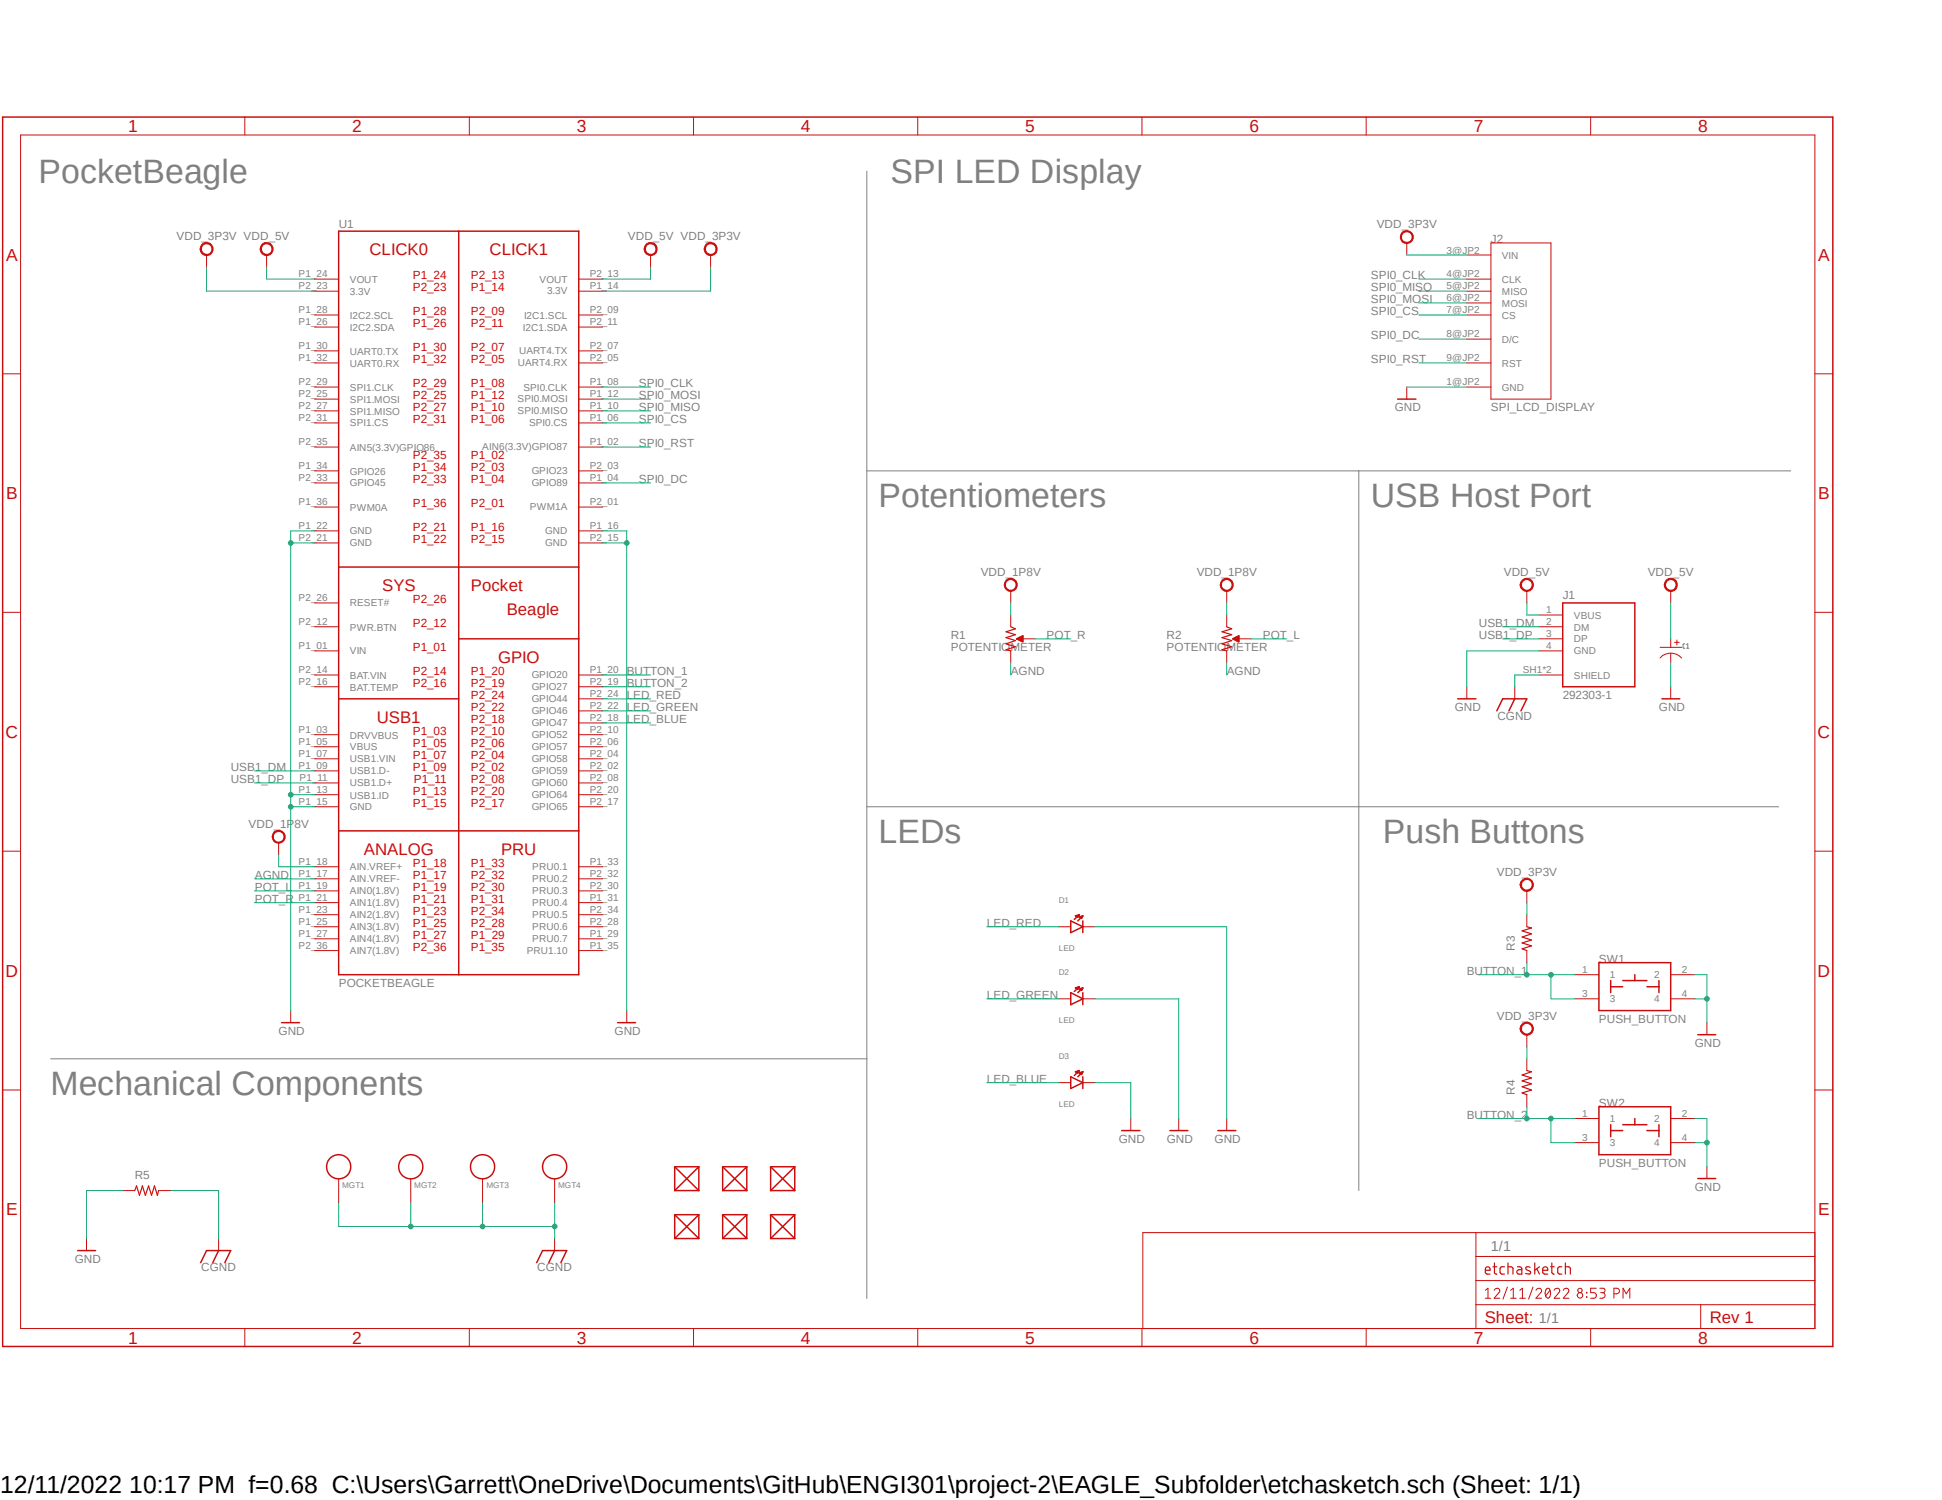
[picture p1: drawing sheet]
<svg xmlns="http://www.w3.org/2000/svg" width="279mm" height="216mm" viewBox="0 0 279 216" stroke-linecap="round" stroke-linejoin="round" font-family="sans-serif">
<path d="M0 16.6l263.9 177.6M263.9 16.6l-263.9 177.6" fill="none" stroke="#fff" stroke-width=".14"/>
<path d="M124.7 24.6v162.3M124.7 67.8h132.9M195.5 67.8v103.6M242.4 92.7l-.3 .1v.5h.3M242.7 93.3h.3M242.7 92.8l.1-.1v.6M124.7 116.1h131.2M7.3 152.4h117.4" fill="none" stroke="#808080" stroke-width=".14"/>
<g fill="none" stroke="#c90d0c" stroke-width=".14">
<path d="M3 19.4h258.1v171.8h-258.1zM35.2 16.8v2.6M67.5 16.8v2.6M99.8 16.8v2.6M132 16.8v2.6M164.3 16.8v2.6M196.6 16.8v2.6M228.9 16.8v2.6M211 36.7h3.5M214.5 35h8.6v22.4h-8.6zM.4 53.8h2.6M45.3 55.7h3.4"/>
<path d="M45.3 59.1h3.4M45.3 57.4h3.4M45.3 41.9h3.4M45.3 40.2h3.4M45.3 47.1h3.4M45.3 45.3h3.4M45.3 50.5h3.4M45.3 52.2h3.4M83.3 55.7h3.4M83.3 59.1h3.4M83.3 57.4h3.4M83.3 41.9h3.4"/>
<path d="M83.3 40.2h3.4M83.3 47.1h3.4M83.3 45.3h3.4M83.3 50.5h3.4M83.3 52.2h3.4M211 55.7h3.5M211 41.9h3.5M211 40.2h3.5M211 45.3h3.5M211 52.2h3.5M211 43.6h3.5M211 48.8h3.5"/>
<path d="M261.1 53.8h2.6M45.3 64.3h3.4M45.3 69.5h3.4M45.3 60.9h3.4M45.3 76.4h3.4M45.3 67.8h3.4M45.3 73h3.4M45.3 78.1h3.4M83.3 64.3h3.4M83.3 69.5h3.4M83.3 60.9h3.4M83.3 76.4h3.4"/>
<path d="M83.3 67.8h3.4M83.3 73h3.4M83.3 78.1h3.4M.4 88.1h2.6M45.3 93.7h3.4M45.3 97.2h3.4M45.3 98.8h3.4M45.3 90.2h3.4M45.3 86.8h3.4M83.3 97.2h3.4M83.3 98.8h3.4M145.4 88.5v1.7"/>
<path d="M145.4 93.7v1.7M147.2 91.9h1.7M176.5 88.5v1.7M176.5 93.7v1.7M178.2 91.9h1.8M221.4 93.7h3.4M221.4 97.2h3.4M221.4 90.2h3.4M221.4 91.9h3.4M221.4 88.5h3.4M238.8 93.2h3.1M238.8 94.7a2.06 2.06 0 0 1 3.1 0"/>
<path d="M240.4 91.9v1.3M240.4 94v1.4M240.9 92.5h.7M241.3 92.1v.7M261.1 88.1h2.6M45.3 105.7h3.4M45.3 107.5h3.4M45.3 109.2h3.4M45.3 111h3.4M45.3 112.7h3.4M45.3 114.4h3.4M45.3 116.1h3.4"/>
<path d="M83.3 105.7h3.4M83.3 107.5h3.4M83.3 109.2h3.4M83.3 111h3.4M83.3 112.7h3.4M83.3 114.4h3.4M83.3 116.1h3.4M83.3 104.1h3.4M83.3 102.3h3.4M83.3 100.6h3.4M.4 122.5h2.6M45.3 126.5h3.4"/>
<path d="M45.3 128.2h3.4M45.3 129.9h3.4M45.3 131.7h3.4M45.3 133.4h3.4M45.3 135.1h3.4M45.3 124.8h3.4M45.3 136.8h3.4M83.3 126.5h3.4M83.3 128.2h3.4M83.3 129.9h3.4M83.3 131.7h3.4M83.3 133.4h3.4"/>
<path d="M83.3 135.1h3.4M83.3 124.8h3.4M83.3 136.8h3.4M152.3 133.4h1.8M155.8 133.4h1.7M261.1 122.5h2.6M.4 156.9h2.6M152.3 143.8h1.8M152.3 155.8h1.8M155.8 143.8h1.7M155.8 155.8h1.7M226.6 143.8h3.4"/>
<path d="M226.6 140.3h3.4M240.4 143.8h3.4M240.4 140.3h3.4M261.1 156.9h2.6M212.3 177.4v13.8M226.6 161h3.4M226.6 164.5h3.4M240.4 161h3.4M240.4 164.5h3.4M261.1 177.4h-96.7v13.8M35.2 191.2v2.6M67.5 191.2v2.6"/>
<path d="M99.8 191.2v2.6M132 191.2v2.6M164.3 191.2v2.6M196.6 191.2v2.6M212.3 187.8h48.8M212.3 184.3h48.8M212.3 180.8h48.8M213.7 185.7l.4-.3v1.5M213.7 186.9h.8M215 185.7a.42 .42 0 0 1 .5-.3 .42 .42 0 0 1 .3 .5l-.8 1h.8M216.9 185.3l-.7 1.7M217.3 186.9h.8"/>
<path d="M217.3 185.7l.4-.3v1.5M218.7 186.9h.8M218.7 185.7l.3-.3v1.5M220.6 185.3l-.7 1.7M221 185.7a.42 .42 0 0 1 .5-.3 .42 .42 0 0 1 .3 .5l-.8 1h.8M222.5 185.5l.2-.1a.74 .74 0 0 1 .4 1l-.2 .4-.2 .1a.89 .89 0 0 1-.2-1.4zM223 185.7l-.6 .8M223.6 185.7a.4 .4 0 0 1 .5-.3 .4 .4 0 0 1 .3 .5l-.8 1h.8M224.9 185.7a.4 .4 0 0 1 .6-.3 .4 .4 0 0 1 .1 .7l-.7 .8h.8M228.3 186v.1zM228.3 186.6v.1zM228.9 191.2v2.6"/>
<path d="M229.7 185.4h-.8v.7h.4a.41 .41 0 0 1 .4 .4 .41 .41 0 0 1-.4 .4h-.4M230.2 185.4h.4a.32 .32 0 0 1 .3 .3 .32 .32 0 0 1-.3 .4h-.3M230.5 186.1a.4 .4 0 0 1 .4 .4 .4 .4 0 0 1-.4 .4h-.3M232.2 186.2h.4a.4 .4 0 0 0 .4-.4 .4 .4 0 0 0-.4-.4h-.4v1.5M233.5 186.9v-1.5l.5 .8 .5-.8v1.5M244.7 187.8v3.4"/>
<circle cx="227.3" cy="185.7" r=".31"/>
<circle cx="227.3" cy="186.4" r=".39"/>
</g>
<g fill="none" stroke="#c90d0c" stroke-width=".21">
<path d="M.4 16.8h263.3v177h-263.3zM48.7 33.3h34.6v107h-34.6zM66 33.3v107M48.7 81.6h34.6M66 91.9h17.3M146.3 91.9l.9-.4v.9zM146.3 92h.9M146.5 91.9h.7M146.6 92.1h.6M146.7 91.7h.5M146.8 92.2h.4M146.9 91.7h.3"/>
<path d="M147 92.3h.2M147.1 91.5h.1M177.4 91.9l.8-.4v.9zM177.4 92h.8M177.5 91.9h.7M177.6 92.1h.6M177.8 91.7h.4M177.8 92.2h.4M178 91.7h.2M178.1 92.3h.1M178.2 91.5h.1M224.8 86.8h10.4v12h-10.4z"/>
<path d="M48.7 119.6h34.6M48.7 100.6h17.3M154.1 132.5l1.7 .9-1.7 .8zM154.7 131.8l.6-.1-.2 .3zM154.8 131.8h.4M154.9 131.9h.3M155.2 131.7h.1M155.3 131.7l-.7 .6M155.3 132l.5-.2-.2 .4zM155.3 132h.4M155.5 131.9h.2M155.5 132.1h.1"/>
<path d="M155.8 132.5v1.7M155.8 131.8l-.7 .7M230 138.6h10.4v6.9h-10.4zM154.1 142.9l1.7 .9-1.7 .8zM154.1 155l1.7 .8-1.7 .9zM154.7 142.2l.6-.2-.2 .4zM154.7 154.3l.6-.2-.2 .3zM154.8 142.2h.4M154.8 154.3h.4M154.9 142.3h.2M155 154.4h.1M155 154.2h.2"/>
<path d="M155.1 142.1h.1M155.3 142l-.7 .7M155.3 142.4l.5-.2-.2 .3zM155.3 154.1l-.7 .7M155.3 154.4l.5-.1-.2 .3zM155.3 142.4h.4M155.4 154.4h.3M155.4 154.5h.3M155.5 142.3h.2M155.5 142.5h.1M155.7 154.3h.1M155.8 142.9v1.7"/>
<path d="M155.8 155v1.7M155.8 142.2l-.7 .7M155.8 154.3l-.7 .7M230 159.3h10.4v6.9h-10.4zM231.7 142h1.8M231.7 141.1v1.8M233.5 141.1h3.4M235.2 140.3v.8M236.9 142h1.8M238.7 141.1v1.8M231.7 161.9v1.7M231.7 162.7h1.8"/>
<path d="M233.5 161.9h3.4M235.2 161v.9M236.9 162.7h1.8M238.7 161.9v1.7"/>
</g>
<g fill="none" stroke="#c90d0c" stroke-width=".17">
<path d="M145.4 90.2l.7 .3-1.4 .4 1.4 .5-1.4 .4 1.4 .4-1.4 .5 1.4 .4-1.4 .4 .7 .2M176.5 90.2l.7 .3-1.4 .4 1.4 .5-1.4 .4 1.4 .4-1.4 .5 1.4 .4-1.4 .4 .7 .2M213.7 182.8h.7a.35 .35 0 0 0-.3-.5 .35 .35 0 0 0-.4 .4l.1 .6 .6 .1M214.8 182.3h.5M215 181.8v1.5l.3 .1M216.5 182.3l-.6 .1-.1 .2 .1 .7 .6 .1M217 182.3h.4l.2 .2 .1 .9M217 181.8v1.6M218.3 182.3h.4l.2 .1v.2v.8l-.5-.1-.2-.3 .3-.2h.4M220.1 182.4a.42 .42 0 0 0-.6 .1l.1 .3 .6 .2-.1 .3h-.6M220.8 181.8v1.6M221.1 182.6l.4 .8"/>
<path d="M221.5 182.3l-.7 .5M222 182.8h.7a.37 .37 0 0 0-.3-.5 .37 .37 0 0 0-.4 .4v.6l.7 .1M223.1 182.3h.5M223.3 181.8v1.3l.1 .2 .2 .1M224.7 182.3l-.5 .1-.1 .2 .1 .7 .5 .1M225.2 182.3h.5l.2 .2v.9M225.2 181.8v1.6"/>
</g>
<path d="M39.5 119.7a.95 .95 0 0 1 1.4 .2 .95 .95 0 0 1-.5 1.4 .95 .95 0 0 1-1.2-.9h.1a.78 .78 0 0 1 1-.7 .78 .78 0 0 1 .5 1.1 .78 .78 0 0 1-1.2 .2l-.2-.2-.1-.4h-.1z" fill-rule="evenodd" fill="#c90d0c"/>
<path d="M39.5 119.7a.95 .95 0 0 1 1.4 .2 .95 .95 0 0 1-.5 1.4 .95 .95 0 0 1-1.2-.9h.1a.78 .78 0 0 1 1-.7 .78 .78 0 0 1 .5 1.1 .78 .78 0 0 1-1.2 .2l-.2-.2-.1-.4h-.1zM40.1 121.3v1.7" fill="none" stroke="#c90d0c" stroke-width=".14"/>
<path d="M37.7 35.1a.94 .94 0 0 1 1.5 .3 .94 .94 0 0 1-.6 1.3 .94 .94 0 0 1-1.2-.8h.2a.77 .77 0 0 1 1-.8 .77 .77 0 0 1 .3 1.2 .77 .77 0 0 1-1.2-.1l-.1-.3h-.2z" fill-rule="evenodd" fill="#c90d0c"/>
<path d="M37.7 35.1a.94 .94 0 0 1 1.5 .3 .94 .94 0 0 1-.6 1.3 .94 .94 0 0 1-1.2-.8h.2a.77 .77 0 0 1 1-.8 .77 .77 0 0 1 .3 1.2 .77 .77 0 0 1-1.2-.1l-.1-.3h-.2zM38.4 36.7v1.7" fill="none" stroke="#c90d0c" stroke-width=".14"/>
<path d="M29.1 35.1a.94 .94 0 0 1 1.4 .3 .94 .94 0 0 1-.5 1.3 .94 .94 0 0 1-1.2-.8h.2a.77 .77 0 0 1 .9-.8 .77 .77 0 0 1 .5 1.1 .77 .77 0 0 1-1.2 .2l-.2-.5h-.2z" fill-rule="evenodd" fill="#c90d0c"/>
<path d="M29.1 35.1a.94 .94 0 0 1 1.4 .3 .94 .94 0 0 1-.5 1.3 .94 .94 0 0 1-1.2-.8h.2a.77 .77 0 0 1 .9-.8 .77 .77 0 0 1 .5 1.1 .77 .77 0 0 1-1.2 .2l-.2-.5h-.2zM29.7 36.7v1.7" fill="none" stroke="#c90d0c" stroke-width=".14"/>
<path d="M219 83.5a.96 .96 0 0 1 1.5 .3 .96 .96 0 0 1-.6 1.3 .96 .96 0 0 1-1.2-.9h.2a.78 .78 0 0 1 1.1-.7 .78 .78 0 0 1 .2 1.3 .78 .78 0 0 1-1.3-.3v-.3h-.2l.1-.4z" fill-rule="evenodd" fill="#c90d0c"/>
<path d="M219 83.5a.96 .96 0 0 1 1.5 .3 .96 .96 0 0 1-.6 1.3 .96 .96 0 0 1-1.2-.9h.2a.78 .78 0 0 1 1.1-.7 .78 .78 0 0 1 .2 1.3 .78 .78 0 0 1-1.3-.3v-.3h-.2l.1-.4zM219.7 85v1.8" fill="none" stroke="#c90d0c" stroke-width=".14"/>
<path d="M201.8 33.4a.95 .95 0 0 1 1.4 .2 .95 .95 0 0 1-.5 1.4 .95 .95 0 0 1-1.2-.9h.1a.78 .78 0 0 1 1-.7 .78 .78 0 0 1 .5 1.1 .78 .78 0 0 1-1.2 .2l-.2-.2-.1-.4h-.1z" fill-rule="evenodd" fill="#c90d0c"/>
<path d="M201.8 33.4a.95 .95 0 0 1 1.4 .2 .95 .95 0 0 1-.5 1.4 .95 .95 0 0 1-1.2-.9h.1a.78 .78 0 0 1 1-.7 .78 .78 0 0 1 .5 1.1 .78 .78 0 0 1-1.2 .2l-.2-.2-.1-.4h-.1zM202.4 35v1.7M202.4 55.7v1.7M219.7 131.7v1.7M219.7 136.8v1.8M219.7 152.4v1.7M219.7 157.6v1.7" fill="none" stroke="#c90d0c" stroke-width=".14"/>
<path d="M201.1 57.4h2.6" fill="none" stroke="#c90d0c" stroke-width=".21"/>
<path d="M219.7 133.4l.6 .2-1.3 .4 1.3 .4-1.3 .5 1.3 .4-1.3 .4 1.3 .4-1.3 .5 .7 .2M219.7 154.1l.6 .2-1.3 .4 1.3 .5-1.3 .4 1.3 .4-1.3 .4 1.3 .5-1.3 .4 .7 .3" fill="none" stroke="#c90d0c" stroke-width=".17"/>
<path d="M219 126.7a.96 .96 0 0 1 1.5 .3 .96 .96 0 0 1-.7 1.3 .96 .96 0 0 1-1.1-1h.2a.78 .78 0 0 1 1-.7 .78 .78 0 0 1 .5 1.1 .78 .78 0 0 1-1.2 .2l-.3-.2v-.4h-.2l.1-.3z" fill-rule="evenodd" fill="#c90d0c"/>
<path d="M219 126.7a.96 .96 0 0 1 1.5 .3 .96 .96 0 0 1-.7 1.3 .96 .96 0 0 1-1.1-1h.2a.78 .78 0 0 1 1-.7 .78 .78 0 0 1 .5 1.1 .78 .78 0 0 1-1.2 .2l-.3-.2v-.4h-.2l.1-.3zM219.7 128.2v1.7" fill="none" stroke="#c90d0c" stroke-width=".14"/>
<path d="M219 147.4a.96 .96 0 0 1 1.5 .3 .96 .96 0 0 1-.6 1.3 .96 .96 0 0 1-1.2-.9h.2a.77 .77 0 0 1 .9-.8 .77 .77 0 0 1 .6 1.1 .77 .77 0 0 1-1.2 .2l-.3-.2v-.3h-.2l.1-.4z" fill-rule="evenodd" fill="#c90d0c"/>
<path d="M41.8 145.5v1.7M219 147.4a.96 .96 0 0 1 1.5 .3 .96 .96 0 0 1-.6 1.3 .96 .96 0 0 1-1.2-.9h.2a.77 .77 0 0 1 .9-.8 .77 .77 0 0 1 .6 1.1 .77 .77 0 0 1-1.2 .2l-.3-.2v-.3h-.2l.1-.4zM219.7 148.9v1.8" fill="none" stroke="#c90d0c" stroke-width=".14"/>
<path d="M40.5 147.2h2.6" fill="none" stroke="#c90d0c" stroke-width=".21"/>
<path d="M93 35.1a.94 .94 0 0 1 1.4 .3 .94 .94 0 0 1-.5 1.3 .94 .94 0 0 1-1.2-.8h.1a.77 .77 0 0 1 1-.8 .77 .77 0 0 1 .5 1.1 .77 .77 0 0 1-1.2 .2l-.3-.5h-.1z" fill-rule="evenodd" fill="#c90d0c"/>
<path d="M93 35.1a.94 .94 0 0 1 1.4 .3 .94 .94 0 0 1-.5 1.3 .94 .94 0 0 1-1.2-.8h.1a.77 .77 0 0 1 1-.8 .77 .77 0 0 1 .5 1.1 .77 .77 0 0 1-1.2 .2l-.3-.5h-.1zM93.6 36.7v1.7" fill="none" stroke="#c90d0c" stroke-width=".14"/>
<path d="M101.6 35.1a.94 .94 0 0 1 1.5 .3 .94 .94 0 0 1-.6 1.3 .94 .94 0 0 1-1.2-.8h.2a.77 .77 0 0 1 .9-.8 .77 .77 0 0 1 .5 1.1 .77 .77 0 0 1-1.2 .2l-.2-.5h-.2z" fill-rule="evenodd" fill="#c90d0c"/>
<path d="M101.6 35.1a.94 .94 0 0 1 1.5 .3 .94 .94 0 0 1-.6 1.3 .94 .94 0 0 1-1.2-.8h.2a.77 .77 0 0 1 .9-.8 .77 .77 0 0 1 .5 1.1 .77 .77 0 0 1-1.2 .2l-.2-.5h-.2zM102.2 36.7v1.7M90.2 145.5v1.7M162.7 161v1.7M169.6 161v1.7M176.5 161v1.7" fill="none" stroke="#c90d0c" stroke-width=".14"/>
<path d="M88.9 147.2h2.5M161.4 162.7h2.6M168.3 162.7h2.6M175.2 162.7h2.6" fill="none" stroke="#c90d0c" stroke-width=".21"/>
<path d="M144.8 83.5a.94 .94 0 0 1 1.4 .2 .94 .94 0 0 1-.5 1.4 .94 .94 0 0 1-1.2-.9h.2a.78 .78 0 0 1 1.1-.7 .78 .78 0 0 1 .1 1.3 .78 .78 0 0 1-1.2-.3v-.3h-.2z" fill-rule="evenodd" fill="#c90d0c"/>
<path d="M144.8 83.5a.94 .94 0 0 1 1.4 .2 .94 .94 0 0 1-.5 1.4 .94 .94 0 0 1-1.2-.9h.2a.78 .78 0 0 1 1.1-.7 .78 .78 0 0 1 .1 1.3 .78 .78 0 0 1-1.2-.3v-.3h-.2zM145.4 85v1.8" fill="none" stroke="#c90d0c" stroke-width=".14"/>
<path d="M175.9 83.5a.94 .94 0 0 1 1.4 .2 .94 .94 0 0 1-.5 1.4 .94 .94 0 0 1-1.2-.9h.1a.78 .78 0 0 1 1.1-.7 .78 .78 0 0 1 .2 1.3 .78 .78 0 0 1-1.2-.3l-.1-.3h-.1z" fill-rule="evenodd" fill="#c90d0c"/>
<path d="M175.9 83.5a.94 .94 0 0 1 1.4 .2 .94 .94 0 0 1-.5 1.4 .94 .94 0 0 1-1.2-.9h.1a.78 .78 0 0 1 1.1-.7 .78 .78 0 0 1 .2 1.3 .78 .78 0 0 1-1.2-.3l-.1-.3h-.1zM176.5 85v1.8M211 98.8v1.8M217.9 98.8v1.8M240.4 98.8v1.8" fill="none" stroke="#c90d0c" stroke-width=".14"/>
<path d="M209.7 100.6h2.6M215.3 102.3l.9-1.7h3.5l-.9 1.7M217.9 100.6l-.8 1.7M239.1 100.6h2.6" fill="none" stroke="#c90d0c" stroke-width=".21"/>
<path d="M239.7 83.5a.94 .94 0 0 1 1.5 .2 .94 .94 0 0 1-.6 1.4 .94 .94 0 0 1-1.2-.9h.2a.77 .77 0 0 1 .9-.8 .77 .77 0 0 1 .6 1.1 .77 .77 0 0 1-1.2 .3l-.3-.6h-.2z" fill-rule="evenodd" fill="#c90d0c"/>
<g fill="none" stroke="#c90d0c" stroke-width=".14">
<path d="M239.7 83.5a.94 .94 0 0 1 1.5 .2 .94 .94 0 0 1-.6 1.4 .94 .94 0 0 1-1.2-.9h.2a.77 .77 0 0 1 .9-.8 .77 .77 0 0 1 .6 1.1 .77 .77 0 0 1-1.2 .3l-.3-.6h-.2zM240.4 85v1.8M245.6 147.2v1.7M12.4 178.3v1.7M17.7 171.4h1.7M22.8 171.4h1.8M31.5 178.3v1.7M48.7 169.6v3.5M59.1 169.6v3.5M69.4 169.6v3.5M79.8 169.6v3.5M79.8 178.3v1.7"/>
<path d="M245.6 167.9v1.7"/>
</g>
<g fill="none" stroke="#c90d0c" stroke-width=".21">
<path d="M244.3 148.9h2.5M97.1 167.9l3.4 3.5M97.1 167.9h3.4M97.1 171.4h3.4M97.1 167.9v3.5M97.1 174.8v3.5M97.1 174.8l3.4 3.5M97.1 174.8h3.4M97.1 178.3h3.4M100.5 167.9l-3.4 3.5M100.5 167.9v3.5M100.5 174.8v3.5"/>
<path d="M100.5 174.8l-3.4 3.5M104 167.9h3.4M104 171.4h3.4M104 167.9l3.4 3.5M104 167.9v3.5M104 174.8v3.5M104 174.8h3.4M104 178.3h3.4M104 174.8l3.4 3.5M107.4 167.9l-3.4 3.5M107.4 167.9v3.5M107.4 174.8v3.5"/>
<path d="M107.4 174.8l-3.4 3.5M110.9 167.9h3.4M110.9 171.4h3.4M110.9 167.9l3.4 3.5M110.9 167.9v3.5M110.9 174.8v3.5M110.9 174.8h3.4M110.9 178.3h3.4M110.9 174.8l3.4 3.5M114.3 167.9l-3.4 3.5M114.3 167.9v3.5M114.3 174.8v3.5"/>
<path d="M114.3 174.8l-3.4 3.5M244.3 169.6h2.5M11.2 180h2.6M28.9 181.7l.8-1.7h3.5l-.9 1.7M31.5 180l-.9 1.7M77.2 181.7l.9-1.7h3.4l-.8 1.7M79.8 180l-.8 1.7"/>
<circle cx="48.7" cy="167.9" r="1.74"/>
<circle cx="59.1" cy="167.9" r="1.74"/>
<circle cx="69.4" cy="167.9" r="1.74"/>
<circle cx="79.8" cy="167.9" r="1.74"/>
</g>
<path d="M19.4 171.4l.2-.7 .5 1.3 .4-1.3 .4 1.3 .5-1.3 .4 1.3 .4-1.3 .4 1.3 .2-.6" fill="none" stroke="#c90d0c" stroke-width=".17"/>
<g fill="none" stroke="#0dab76" stroke-width=".14">
<path d="M29.7 38.4v3.5h15.6M102.2 38.4v3.5h-15.5M202.4 36.7h8.6M86.7 55.7h6.9M86.7 59.1h6.9M86.7 57.4h6.9M202.4 55.7h8.6M204.1 40.2h6.9M204.1 41.9h6.9M204.1 43.6h6.9M204.1 45.3h6.9M204.1 48.8h6.9"/>
<path d="M204.1 52.2h6.9M41.8 78.1h3.5M45.3 76.4h-3.5v69.1M86.7 60.9h6.9M86.7 69.5h6.9M86.7 64.3h6.9M145.4 86.8v1.7M145.4 95.4v1.8M148.9 91.9h5.2M176.5 86.8v1.7M176.5 95.4v1.8M180 91.9h5.1"/>
<path d="M216.2 91.9h5.2M36.6 112.7h8.7M36.6 126.5h8.7M36.6 128.2h8.7M36.6 129.9h8.7M40.1 123v1.8h5.2M219.7 129.9v1.8M219.7 150.7v1.7"/>
</g>
<circle cx="41.8" cy="78.1" r=".33" fill="#0dab76"/>
<g fill="none" stroke="#0dab76" stroke-width=".14">
<path d="M41.8 114.4h3.5"/>
<circle cx="41.8" cy="78.1" r=".33"/>
</g>
<circle cx="41.8" cy="114.4" r=".33" fill="#0dab76"/>
<g fill="none" stroke="#0dab76" stroke-width=".14">
<path d="M41.8 116.1h3.5"/>
<circle cx="41.8" cy="114.4" r=".33"/>
</g>
<circle cx="41.8" cy="116.1" r=".33" fill="#0dab76"/>
<g fill="none" stroke="#0dab76" stroke-width=".14">
<path d="M86.7 76.4h3.5v69.1M86.7 78.1h3.5"/>
<circle cx="41.8" cy="116.1" r=".33"/>
</g>
<circle cx="90.2" cy="78.1" r=".33" fill="#0dab76"/>
<g fill="none" stroke="#0dab76" stroke-width=".14">
<path d="M221.4 93.7h-10.4v5.1M240.4 95.4v3.4M157.5 133.4h19v27.6M157.5 155.8h5.2v5.2M157.5 143.8h12.1v17.2M17.7 171.4h-5.3v6.9M243.8 164.5h1.8M243.8 161h1.8v6.9"/>
<circle cx="90.2" cy="78.1" r=".33"/>
</g>
<circle cx="245.6" cy="164.5" r=".33" fill="#0dab76"/>
<g fill="none" stroke="#0dab76" stroke-width=".14">
<path d="M243.8 143.8h1.8M243.8 140.3h1.8v6.9"/>
<circle cx="245.6" cy="164.5" r=".33"/>
</g>
<circle cx="245.6" cy="143.8" r=".33" fill="#0dab76"/>
<g fill="none" stroke="#0dab76" stroke-width=".14">
<path d="M212.8 161h13.8M223.1 161v3.5h3.5"/>
<circle cx="245.6" cy="143.8" r=".33"/>
</g>
<circle cx="223.1" cy="161" r=".33" fill="#0dab76"/>
<g fill="none" stroke="#0dab76" stroke-width=".14">
<path d="M219.7 159.3v1.7"/>
<circle cx="223.1" cy="161" r=".33"/>
</g>
<circle cx="219.7" cy="161" r=".33" fill="#0dab76"/>
<g fill="none" stroke="#0dab76" stroke-width=".14">
<path d="M38.4 38.4v1.8h6.9M93.6 38.4v1.8h-6.9M86.7 98.8h6.9M219.7 86.8v1.7h1.7M240.4 86.8v5.1M219.7 138.6v1.7M212.8 140.3h13.8"/>
<circle cx="219.7" cy="161" r=".33"/>
</g>
<circle cx="219.7" cy="140.3" r=".33" fill="#0dab76"/>
<g fill="none" stroke="#0dab76" stroke-width=".14">
<path d="M223.1 140.3v3.5h3.5"/>
<circle cx="219.7" cy="140.3" r=".33"/>
</g>
<circle cx="223.1" cy="140.3" r=".33" fill="#0dab76"/>
<g fill="none" stroke="#0dab76" stroke-width=".14">
<path d="M86.7 97.2h6.9M216.2 90.2h5.2M221.4 97.2h-3.5v1.6M36.6 111h8.7M86.7 100.6h6.9M86.7 102.3h6.9M86.7 104.1h6.9M142 133.4h10.3M142 143.8h10.3M142 155.8h10.3M69.4 173.1v3.4h10.4M79.8 173.1v5.2"/>
<circle cx="223.1" cy="140.3" r=".33"/>
</g>
<circle cx="79.8" cy="176.5" r=".33" fill="#0dab76"/>
<g fill="none" stroke="#0dab76" stroke-width=".14">
<path d="M59.1 173.1v3.4h10.3"/>
<circle cx="79.8" cy="176.5" r=".33"/>
</g>
<circle cx="69.4" cy="176.5" r=".33" fill="#0dab76"/>
<g fill="none" stroke="#0dab76" stroke-width=".14">
<path d="M48.7 173.1v3.4h10.4"/>
<circle cx="69.4" cy="176.5" r=".33"/>
</g>
<circle cx="59.1" cy="176.5" r=".33" fill="#0dab76"/>
<g fill="none" stroke="#0dab76" stroke-width=".14">
<path d="M24.6 171.4h6.9v6.9"/>
<circle cx="59.1" cy="176.5" r=".33"/>
</g>
<g font-size="4.9" fill="#808080">
<text x="5.5" y="26.4">PocketBeagle</text>
<text x="128.1" y="26.4">SPI LED Display</text>
<text x="126.4" y="73">Potentiometers</text>
<text x="197.2" y="73">USB Host Port</text>
<text x="126.4" y="121.3">LEDs</text>
<text x="199" y="121.3">Push Buttons</text>
<text x="7.3" y="157.6">Mechanical Components</text>
</g>
<text font-size="3.6" x="0" y="214.9">12/11/2022 10:17 PM f=0.68 C:\Users\Garrett\OneDrive\Documents\GitHub\ENGI301\project-2\EAGLE_Subfolder\etchasketch.sch (Sheet: 1/1)</text>
<g font-size="2.5" fill="#c90d0c">
<text x="18.4" y="19">1</text>
<text x="50.7" y="19">2</text>
<text x="83" y="19">3</text>
<text x="115.2" y="19">4</text>
<text x="147.5" y="19">5</text>
<text x="179.8" y="19">6</text>
<text x="212.1" y="19">7</text>
<text x="244.3" y="19">8</text>
<text x=".9" y="37.5">A</text>
<text x="261.6" y="37.5">A</text>
<text x=".9" y="71.9">B</text>
<text x="261.6" y="71.9">B</text>
<text x=".8" y="106.2">C</text>
<text x="261.5" y="106.2">C</text>
<text x=".8" y="140.6">D</text>
<text x="261.5" y="140.6">D</text>
<text x=".9" y="174.9">E</text>
<text x="261.6" y="174.9">E</text>
<text x="18.4" y="193.4">1</text>
<text x="50.7" y="193.4">2</text>
<text x="83" y="193.4">3</text>
<text x="115.2" y="193.4">4</text>
<text x="147.5" y="193.4">5</text>
<text x="179.8" y="193.4">6</text>
<text x="212.1" y="193.4">7</text>
<text x="244.3" y="193.4">8</text>
</g>
<g font-size="2.4" fill="#c90d0c">
<text x="53.2" y="36.7">CLICK0</text>
<text x="70.4" y="36.7">CLICK1</text>
<text x="55" y="85">SYS</text>
<text x="67.7" y="85">Pocket</text>
<text x="72.9" y="88.5">Beagle</text>
<text x="71.7" y="95.4">GPIO</text>
<text x="54.2" y="104.1">USB1</text>
<text x="52.4" y="123">ANALOG</text>
<text x="72.1" y="123">PRU</text>
<text x="213.6" y="190.4">Sheet:</text>
<text x="246" y="190.4">Rev 1</text>
</g>
<g font-size="2.1" fill="#808080">
<text x="214.5" y="180">1/1</text>
<text x="221.4" y="190.4">1/1</text>
</g>
<g font-size="1.7" fill="#808080">
<text x="25.4" y="34.5">VDD_3P3V VDD_5V</text>
<text x="48.7" y="32.8">U1</text>
<text x="90.3" y="34.5">VDD_5V VDD_3P3V</text>
<text x="198.1" y="32.8">VDD_3P3V</text>
<text x="214.5" y="35">J2</text>
<text x="197.2" y="40.2">SPI0_CLK</text>
<text x="197.2" y="41.9">SPI0_MISO</text>
<text x="197.2" y="43.6">SPI0_MOSI</text>
<text x="197.2" y="45.3">SPI0_CS</text>
<text x="197.2" y="48.8">SPI0_DC</text>
<text x="197.2" y="52.2">SPI0_RST</text>
<text x="91.9" y="55.7">SPI0_CLK</text>
<text x="91.9" y="59.1">SPI0_MISO</text>
<text x="91.9" y="57.4">SPI0_MOSI</text>
<text x="200.7" y="59.1">GND</text>
<text x="214.5" y="59.1">SPI_LCD_DISPLAY</text>
<text x="91.9" y="60.9">SPI0_CS</text>
<text x="91.9" y="64.3">SPI0_RST</text>
<text x="91.9" y="69.5">SPI0_DC</text>
<text x="141.1" y="82.9">VDD_1P8V</text>
<text x="172.2" y="82.9">VDD_1P8V</text>
<text x="216.4" y="82.9">VDD_5V</text>
<text x="237.1" y="82.9">VDD_5V</text>
<text x="224.8" y="86.3">J1</text>
<text x="136.8" y="93.7">POTENTIOMETER</text>
<text x="136.8" y="91.9">R1</text>
<text x="150.6" y="91.9">POT_R</text>
<text x="167.8" y="93.7">POTENTIOMETER</text>
<text x="167.8" y="91.9">R2</text>
<text x="181.7" y="91.9">POT_L</text>
<text x="212.8" y="91.9">USB1_DP</text>
<text x="212.8" y="90.2">USB1_DM</text>
<text x="90.2" y="98.8">BUTTON_2</text>
<text x="90.2" y="97.2">BUTTON_1</text>
<text x="90.2" y="100.6">LED_RED</text>
<text x="145.4" y="97.2">AGND</text>
<text x="176.5" y="97.2">AGND</text>
<text x="224.8" y="100.6">292303-1</text>
<text x="90.2" y="102.3">LED_GREEN</text>
<text x="90.2" y="104.1">LED_BLUE</text>
<text x="209.3" y="102.3">GND</text>
<text x="215.4" y="103.6">CGND</text>
<text x="238.7" y="102.3">GND</text>
<text x="33.2" y="112.7">USB1_DP</text>
<text x="33.2" y="111">USB1_DM</text>
<text x="35.8" y="119.1">VDD_1P8V</text>
<text x="36.7" y="126.5">AGND</text>
<text x="36.7" y="128.2">POT_L</text>
<text x="36.7" y="129.9">POT_R</text>
<text x="215.3" y="126">VDD_3P3V</text>
<text x="142" y="133.4">LED_RED</text>
<text x="217.9" y="136.9" transform="rotate(-90 217.9 136.9)">R3</text>
<text x="48.7" y="142">POCKETBEAGLE</text>
<text x="142" y="143.8">LED_GREEN</text>
<text x="211" y="140.3">BUTTON_1</text>
<text x="230" y="138.6">SW1</text>
<text x="40.1" y="148.9">GND</text>
<text x="88.4" y="148.9">GND</text>
<text x="215.3" y="146.8">VDD_3P3V</text>
<text x="230" y="147.2">PUSH_BUTTON</text>
<text x="142" y="155.8">LED_BLUE</text>
<text x="243.8" y="150.7">GND</text>
<text x="211" y="161">BUTTON_2</text>
<text x="217.9" y="157.6" transform="rotate(-90 217.9 157.6)">R4</text>
<text x="230" y="159.3">SW2</text>
<text x="160.9" y="164.5">GND</text>
<text x="167.9" y="164.5">GND</text>
<text x="174.7" y="164.5">GND</text>
<text x="230" y="167.9">PUSH_BUTTON</text>
<text x="19.4" y="169.6">R5</text>
<text x="243.8" y="171.4">GND</text>
<text x="10.8" y="181.7">GND</text>
<text x="29" y="183">CGND</text>
<text x="77.3" y="183">CGND</text>
</g>
<g font-size="1.7" fill="#c90d0c">
<text x="59.4" y="40.2">P1_24</text>
<text x="59.4" y="41.9">P2_23</text>
<text x="67.7" y="41.9">P1_14</text>
<text x="67.7" y="40.2">P2_13</text>
<text x="59.4" y="47.1">P1_26</text>
<text x="59.4" y="45.3">P1_28</text>
<text x="67.7" y="45.3">P2_09</text>
<text x="67.7" y="47.1">P2_11</text>
<text x="59.4" y="52.2">P1_32</text>
<text x="59.4" y="50.5">P1_30</text>
<text x="67.7" y="50.5">P2_07</text>
<text x="67.7" y="52.2">P2_05</text>
<text x="59.4" y="57.4">P2_25</text>
<text x="59.4" y="59.1">P2_27</text>
<text x="59.4" y="55.7">P2_29</text>
<text x="67.7" y="55.7">P1_08</text>
<text x="67.7" y="57.4">P1_12</text>
<text x="67.7" y="59.1">P1_10</text>
<text x="59.4" y="60.9">P2_31</text>
<text x="67.7" y="60.9">P1_06</text>
<text x="59.4" y="67.8">P1_34</text>
<text x="59.4" y="69.5">P2_33</text>
<text x="59.4" y="66.1">P2_35</text>
<text x="67.7" y="66.1">P1_02</text>
<text x="67.7" y="69.5">P1_04</text>
<text x="67.7" y="67.8">P2_03</text>
<text x="59.4" y="73">P1_36</text>
<text x="59.4" y="76.4">P2_21</text>
<text x="67.7" y="73">P2_01</text>
<text x="67.7" y="76.4">P1_16</text>
<text x="59.4" y="78.1">P1_22</text>
<text x="67.7" y="78.1">P2_15</text>
<text x="59.4" y="86.8">P2_26</text>
<text x="59.4" y="93.7">P1_01</text>
<text x="59.4" y="90.2">P2_12</text>
<text x="59.4" y="97.2">P2_14</text>
<text x="59.4" y="98.8">P2_16</text>
<text x="67.7" y="97.2">P1_20</text>
<text x="67.7" y="98.8">P2_19</text>
<text x="67.7" y="100.6">P2_24</text>
<text x="59.4" y="105.7">P1_03</text>
<text x="59.4" y="107.5">P1_05</text>
<text x="67.7" y="107.5">P2_06</text>
<text x="67.7" y="105.7">P2_10</text>
<text x="67.7" y="104.1">P2_18</text>
<text x="67.7" y="102.3">P2_22</text>
<text x="59.4" y="109.2">P1_07</text>
<text x="59.4" y="111">P1_09</text>
<text x="59.5" y="112.7">P1_11</text>
<text x="67.7" y="111">P2_02</text>
<text x="67.7" y="112.7">P2_08</text>
<text x="67.7" y="109.2">P2_04</text>
<text x="59.4" y="114.4">P1_13</text>
<text x="59.4" y="116.1">P1_15</text>
<text x="67.7" y="116.1">P2_17</text>
<text x="67.7" y="114.4">P2_20</text>
<text x="59.4" y="124.8">P1_18</text>
<text x="67.7" y="124.8">P1_33</text>
<text x="59.4" y="126.5">P1_17</text>
<text x="59.4" y="128.2">P1_19</text>
<text x="59.4" y="129.9">P1_21</text>
<text x="59.4" y="131.7">P1_23</text>
<text x="67.7" y="129.9">P1_31</text>
<text x="67.7" y="128.2">P2_30</text>
<text x="67.7" y="126.5">P2_32</text>
<text x="67.7" y="131.7">P2_34</text>
<text x="59.4" y="133.4">P1_25</text>
<text x="59.4" y="135.1">P1_27</text>
<text x="59.4" y="136.9">P2_36</text>
<text x="67.7" y="135.1">P1_29</text>
<text x="67.7" y="136.9">P1_35</text>
<text x="67.7" y="133.4">P2_28</text>
</g>
<g font-size="1.4" fill="#808080">
<text x="43" y="39.9">P1_24</text>
<text x="43" y="41.7">P2_23</text>
<text x="50.3" y="40.7">VOUT</text>
<text x="77.6" y="40.7">VOUT</text>
<text x="84.8" y="41.7">P1_14</text>
<text x="84.8" y="39.9">P2_13</text>
<text x="208.1" y="36.5">3@JP2</text>
<text x="208.1" y="39.9">4@JP2</text>
<text x="208.1" y="41.7">5@JP2</text>
<text x="216.1" y="37.2">VIN</text>
<text x="216.1" y="40.7">CLK</text>
<text x="43" y="46.8">P1_26</text>
<text x="43" y="45.1">P1_28</text>
<text x="50.3" y="47.6">I2C2.SDA</text>
<text x="50.3" y="45.8">I2C2.SCL</text>
<text x="50.3" y="42.4">3.3V</text>
<text x="75.2" y="47.6">I2C1.SDA</text>
<text x="75.4" y="45.8">I2C1.SCL</text>
<text x="78.7" y="42.4">3.3V</text>
<text x="84.8" y="45.1">P2_09</text>
<text x="84.8" y="46.8">P2_11</text>
<text x="208.1" y="43.4">6@JP2</text>
<text x="208.1" y="45.1">7@JP2</text>
<text x="216.1" y="42.4">MISO</text>
<text x="216.1" y="44.2">MOSI</text>
<text x="216.1" y="45.8">CS</text>
<text x="43" y="50.3">P1_30</text>
<text x="43" y="52">P1_32</text>
<text x="50.3" y="51.1">UART0.TX</text>
<text x="50.3" y="52.8">UART0.RX</text>
<text x="74.5" y="52.7">UART4.RX</text>
<text x="74.7" y="51">UART4.TX</text>
<text x="84.8" y="52">P2_05</text>
<text x="84.8" y="50.3">P2_07</text>
<text x="208.1" y="48.6">8@JP2</text>
<text x="208.1" y="52">9@JP2</text>
<text x="216.1" y="49.3">D/C</text>
<text x="216.1" y="52.8">RST</text>
<text x="43" y="57.2">P2_25</text>
<text x="43" y="58.9">P2_27</text>
<text x="43" y="55.5">P2_29</text>
<text x="50.3" y="58">SPI1.MOSI</text>
<text x="50.3" y="59.7">SPI1.MISO</text>
<text x="50.3" y="56.2">SPI1.CLK</text>
<text x="74.5" y="59.6">SPI0.MISO</text>
<text x="74.5" y="57.9">SPI0.MOSI</text>
<text x="75.3" y="56.2">SPI0.CLK</text>
<text x="84.8" y="55.5">P1_08</text>
<text x="84.8" y="58.9">P1_10</text>
<text x="84.8" y="57.2">P1_12</text>
<text x="208.1" y="55.5">1@JP2</text>
<text x="216.1" y="56.2">GND</text>
<text x="43" y="60.6">P2_31</text>
<text x="43" y="64.1">P2_35</text>
<text x="50.3" y="61.4">SPI1.CS</text>
<text x="50.3" y="64.9">AIN5(3.3V)GPIO86</text>
<text x="69.4" y="64.8">AIN6(3.3V)GPIO87</text>
<text x="76.1" y="61.4">SPI0.CS</text>
<text x="84.8" y="64.1">P1_02</text>
<text x="84.8" y="60.6">P1_06</text>
<text x="43" y="67.6">P1_34</text>
<text x="43" y="69.3">P2_33</text>
<text x="50.3" y="68.3">GPIO26</text>
<text x="50.3" y="70">GPIO45</text>
<text x="76.5" y="70">GPIO89</text>
<text x="76.5" y="68.3">GPIO23</text>
<text x="84.8" y="69.3">P1_04</text>
<text x="84.8" y="67.6">P2_03</text>
<text x="43" y="76.2">P1_22</text>
<text x="43" y="72.7">P1_36</text>
<text x="43" y="77.9">P2_21</text>
<text x="50.3" y="76.9">GND</text>
<text x="50.3" y="73.5">PWM0A</text>
<text x="76.2" y="73.5">PWM1A</text>
<text x="78.4" y="76.9">GND</text>
<text x="84.8" y="76.2">P1_16</text>
<text x="84.8" y="72.7">P2_01</text>
<text x="84.8" y="77.9">P2_15</text>
<text x="50.3" y="78.7">GND</text>
<text x="78.4" y="78.7">GND</text>
<text x="43" y="86.5">P2_26</text>
<text x="50.3" y="87.3">RESET#</text>
<text x="222.5" y="88.3">1</text>
<text x="226.4" y="89">VBUS</text>
<text x="43" y="93.4">P1_01</text>
<text x="43" y="90">P2_12</text>
<text x="50.3" y="94.2">VIN</text>
<text x="50.3" y="90.8">PWR.BTN</text>
<text x="222.5" y="90">2</text>
<text x="222.5" y="91.7">3</text>
<text x="222.5" y="93.4">4</text>
<text x="226.4" y="90.8">DM</text>
<text x="226.4" y="92.5">DP</text>
<text x="226.4" y="94.2">GND</text>
<text x="43" y="96.9">P2_14</text>
<text x="43" y="98.6">P2_16</text>
<text x="50.3" y="97.7">BAT.VIN</text>
<text x="50.3" y="99.4">BAT.TEMP</text>
<text x="76.5" y="97.6">GPIO20</text>
<text x="76.5" y="99.4">GPIO27</text>
<text x="76.5" y="101.1">GPIO44</text>
<text x="84.8" y="96.9">P1_20</text>
<text x="84.8" y="98.6">P2_19</text>
<text x="84.8" y="100.3">P2_24</text>
<text x="219.1" y="96.9">SH1*2</text>
<text x="226.4" y="97.7">SHIELD</text>
<text x="43" y="105.5">P1_03</text>
<text x="43" y="107.3">P1_05</text>
<text x="50.3" y="106.3">DRVVBUS</text>
<text x="50.3" y="108">VBUS</text>
<text x="76.5" y="108">GPIO57</text>
<text x="76.5" y="106.3">GPIO52</text>
<text x="76.5" y="104.5">GPIO47</text>
<text x="76.5" y="102.8">GPIO46</text>
<text x="84.8" y="107.3">P2_06</text>
<text x="84.8" y="105.5">P2_10</text>
<text x="84.8" y="103.8">P2_18</text>
<text x="84.8" y="102.1">P2_22</text>
<text x="43" y="109">P1_07</text>
<text x="43" y="110.7">P1_09</text>
<text x="43.1" y="112.4">P1_11</text>
<text x="50.3" y="109.7">USB1.VIN</text>
<text x="50.3" y="111.5">USB1.D-</text>
<text x="50.3" y="113.2">USB1.D+</text>
<text x="76.5" y="111.5">GPIO59</text>
<text x="76.5" y="109.7">GPIO58</text>
<text x="76.5" y="113.2">GPIO60</text>
<text x="84.8" y="110.7">P2_02</text>
<text x="84.8" y="109">P2_04</text>
<text x="84.8" y="112.4">P2_08</text>
<text x="43" y="114.2">P1_13</text>
<text x="43" y="115.9">P1_15</text>
<text x="50.3" y="114.9">USB1.ID</text>
<text x="50.3" y="116.6">GND</text>
<text x="76.5" y="116.6">GPIO65</text>
<text x="76.5" y="114.9">GPIO64</text>
<text x="84.8" y="115.9">P2_17</text>
<text x="84.8" y="114.2">P2_20</text>
<text x="43" y="124.5">P1_18</text>
<text x="50.3" y="125.3">AIN.VREF+</text>
<text x="76.6" y="125.3">PRU0.1</text>
<text x="84.8" y="124.5">P1_33</text>
<text x="43" y="126.2">P1_17</text>
<text x="43" y="128">P1_19</text>
<text x="43" y="129.7">P1_21</text>
<text x="43" y="131.4">P1_23</text>
<text x="50.3" y="127">AIN.VREF-</text>
<text x="50.3" y="128.7">AIN0(1.8V)</text>
<text x="50.3" y="130.5">AIN1(1.8V)</text>
<text x="76.6" y="130.4">PRU0.4</text>
<text x="76.6" y="128.7">PRU0.3</text>
<text x="76.6" y="127">PRU0.2</text>
<text x="84.8" y="129.7">P1_31</text>
<text x="84.8" y="128">P2_30</text>
<text x="84.8" y="126.2">P2_32</text>
<text x="84.8" y="131.4">P2_34</text>
<text x="43" y="133.1">P1_25</text>
<text x="43" y="134.9">P1_27</text>
<text x="43" y="136.6">P2_36</text>
<text x="50.3" y="132.2">AIN2(1.8V)</text>
<text x="50.3" y="133.9">AIN3(1.8V)</text>
<text x="50.3" y="135.6">AIN4(1.8V)</text>
<text x="50.3" y="137.4">AIN7(1.8V)</text>
<text x="75.8" y="137.3">PRU1.10</text>
<text x="76.6" y="135.6">PRU0.7</text>
<text x="76.6" y="133.9">PRU0.6</text>
<text x="76.6" y="132.2">PRU0.5</text>
<text x="84.8" y="134.9">P1_29</text>
<text x="84.8" y="136.6">P1_35</text>
<text x="84.8" y="133.1">P2_28</text>
<text x="227.6" y="140">1</text>
<text x="227.6" y="143.5">3</text>
<text x="231.6" y="140.8">1</text>
<text x="238" y="140.8">2</text>
<text x="242" y="140">2</text>
<text x="242" y="143.5">4</text>
<text x="231.6" y="144.3">3</text>
<text x="238" y="144.2">4</text>
<text x="227.6" y="160.8">1</text>
<text x="231.6" y="161.5">1</text>
<text x="238" y="161.5">2</text>
<text x="242" y="160.8">2</text>
<text x="227.6" y="164.2">3</text>
<text x="231.6" y="165">3</text>
<text x="238" y="165">4</text>
<text x="242" y="164.2">4</text>
</g>
<g font-size="1.2" fill="#808080">
<text x="152.3" y="129.9">D1</text>
<text x="152.3" y="136.9">LED</text>
<text x="152.3" y="140.3">D2</text>
<text x="152.3" y="147.2">LED</text>
<text x="152.3" y="152.4">D3</text>
<text x="152.3" y="159.3">LED</text>
<text x="49.2" y="171">MGT1</text>
<text x="59.6" y="171">MGT2</text>
<text x="70" y="171">MGT3</text>
<text x="80.3" y="171">MGT4</text>
</g>
</svg>
